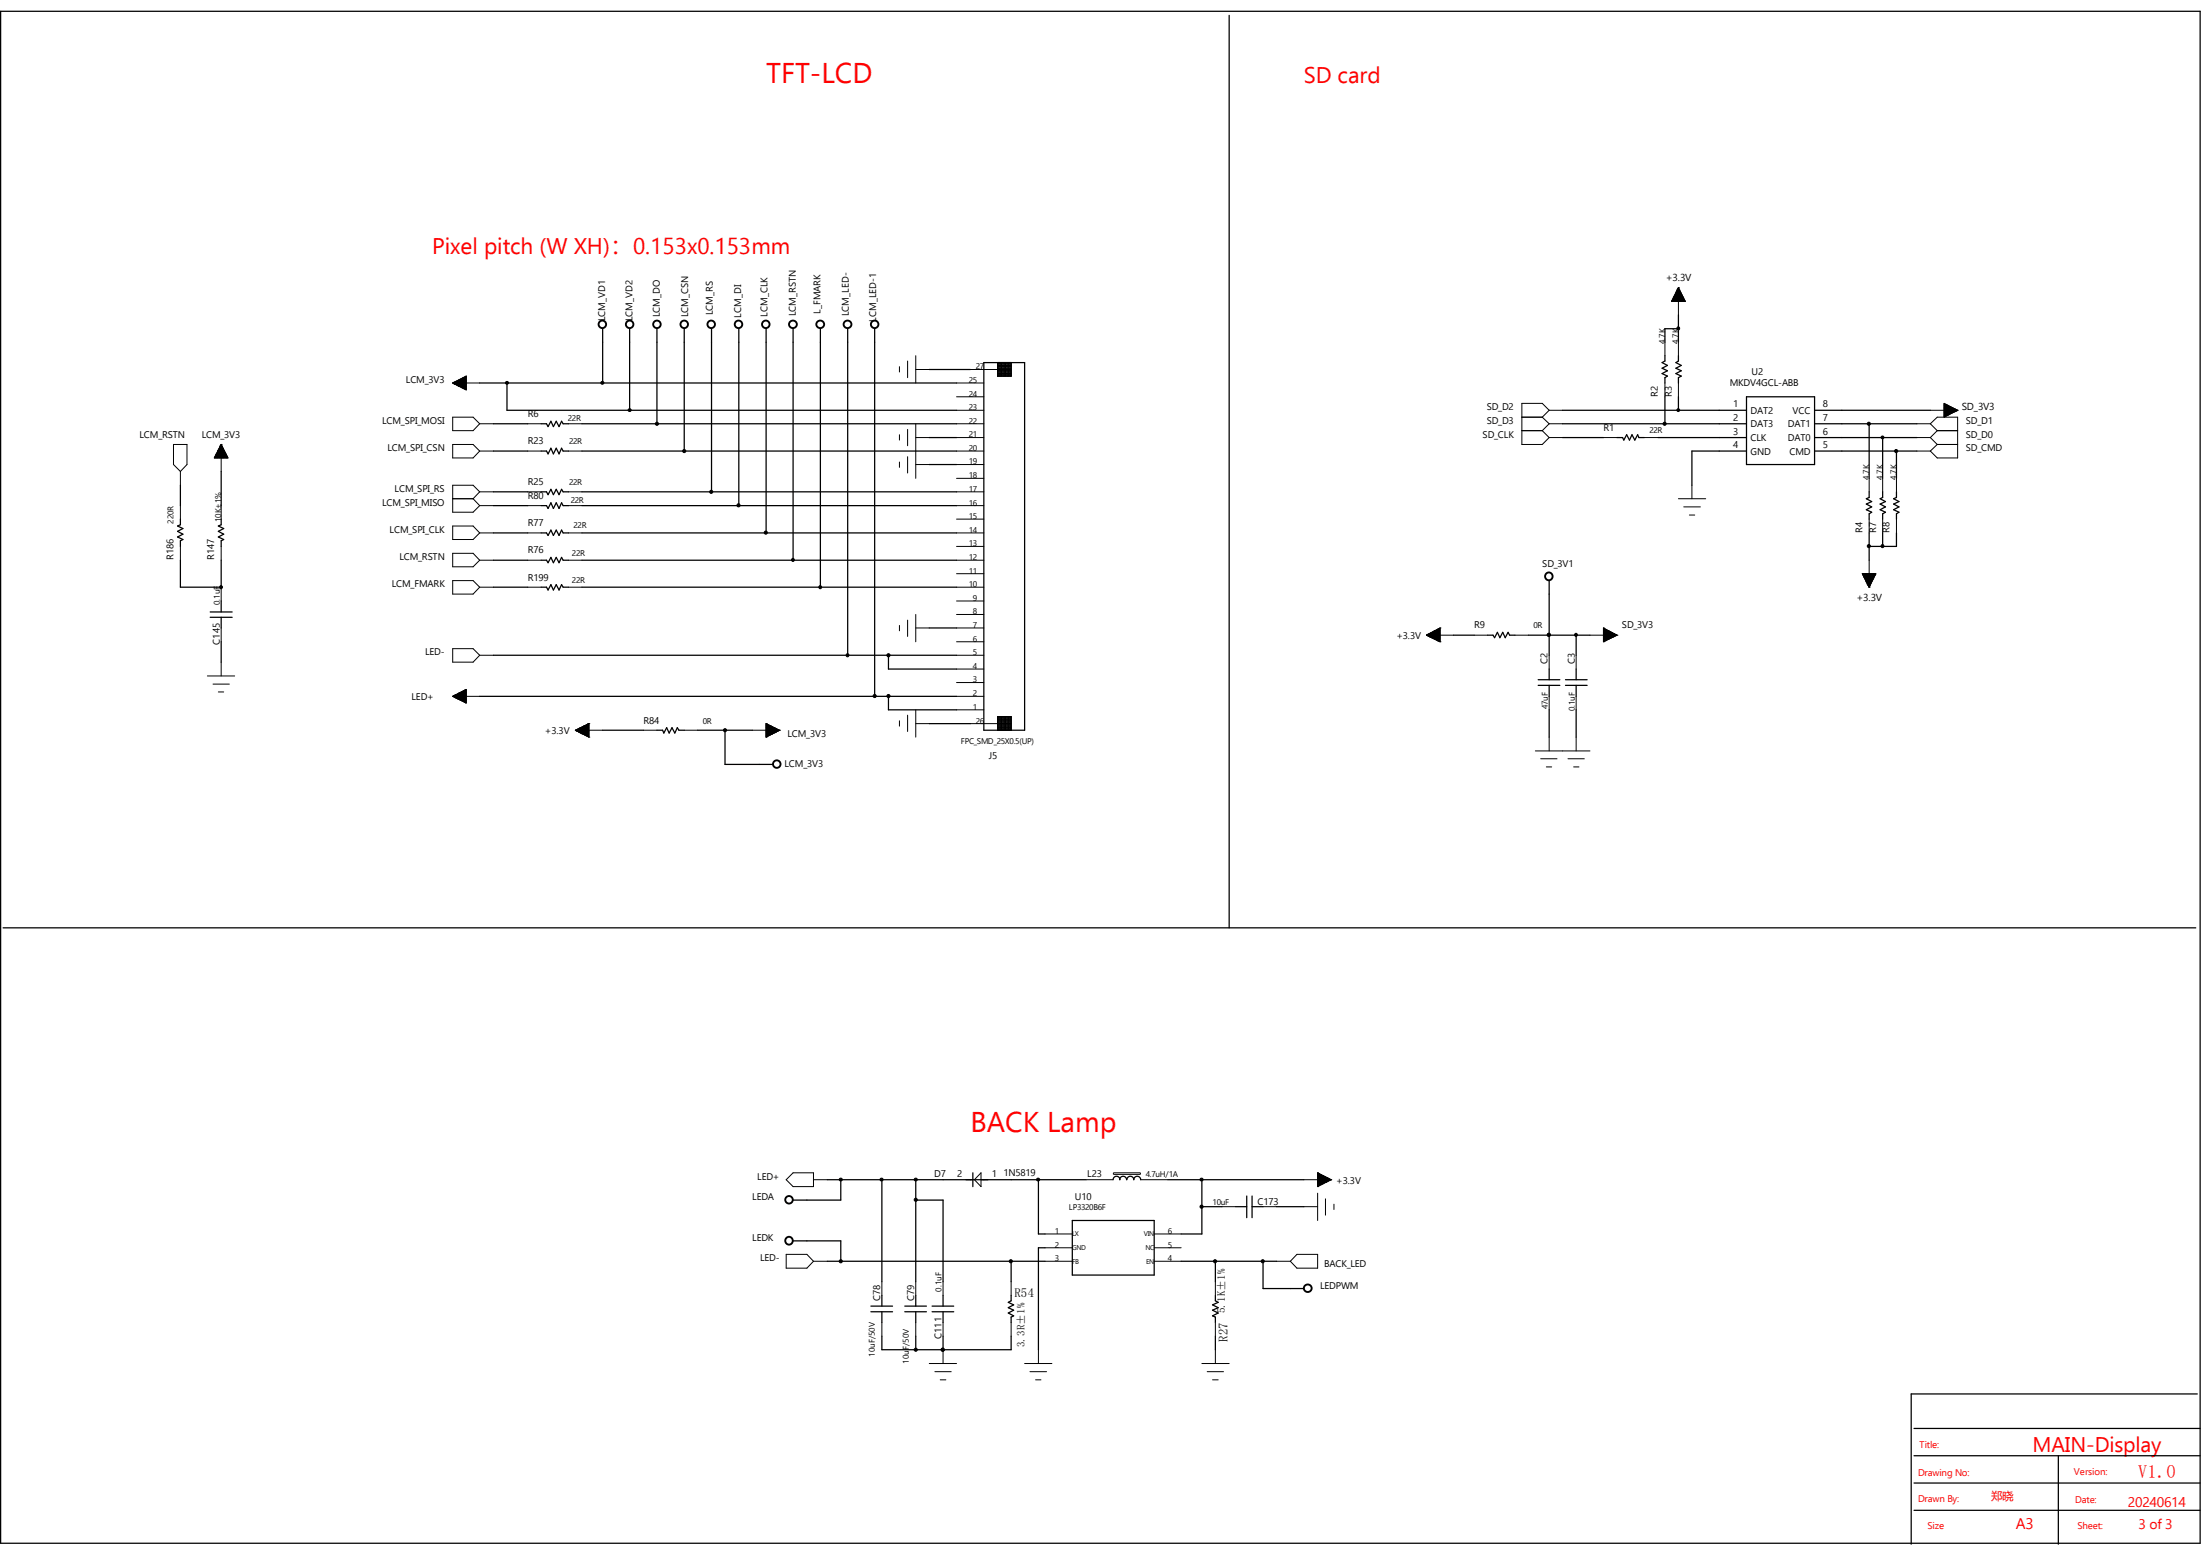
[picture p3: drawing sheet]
<svg xmlns="http://www.w3.org/2000/svg" width="297mm" height="210mm" viewBox="0 0 297 210" stroke-linecap="round" stroke-linejoin="round" font-family="sans-serif">
<g fill="none" stroke="#000" stroke-width=".17">
<path d="M.1 1.5h296.8v206.8h-296.8zM165.9 2.1v123.1M64.7 51.7h64.4M66.6 57.2h4.6M68.4 51.7v3.7h60.7M73 57.2h.7l.3 .4 .3-.7 .4 .7 .4-.7 .3 .7 .4-.7 .2 .3h.7M78.5 57.2h50.6M81.3 44.4v7.3M85 44.4v11M88.6 44.4v12.8M92.3 44.4v16.5M96 44.4v22"/>
<path d="M99.7 44.4v23.8M103.4 44.4v27.5M107 44.4v31.2M110.7 44.4v34.8M114.4 44.4v44M118 44.4v49.6M125.4 49.9h5.5M125.4 59.1h3.7M132.8 48.9h5.5v49.7h-5.5zM134.6 48.9v1.9h1.8v-1.9M134.6 50.6h1.8M134.6 50.4h1.8"/>
<path d="M134.6 50.2h1.8M134.6 50h1.8M134.6 49.9h1.8M134.6 49.7h1.8M134.6 49.5h1.8M134.6 49.3h1.8M134.6 49.1h1.8M134.8 48.9v1.9M135 48.9v1.9M135.1 48.9v1.9M135.3 48.9v1.9M135.5 48.9v1.9"/>
<path d="M135.7 48.9v1.9M135.9 48.9v1.9M136.1 48.9v1.9M136.3 48.9v1.9M210.9 57.2h24.8M210.9 59.1h5.5M210.9 55.4h24.8M218.2 59.1h.7l.2 .3 .4-.7 .4 .7 .3-.7 .4 .7 .4-.7 .1 .4h.8M223.7 59.1h12M224.7 48v.7l-.4 .2 .7 .4-.7 .4 .7 .3-.7 .4 .7 .4-.3 .2v.7M224.7 53.6v3.6M226.5 44.4h-1.8v1.8"/>
<path d="M226.5 42.5v3.7M226.5 48v.7l-.4 .2 .8 .4-.8 .4 .8 .3-.8 .4 .8 .4-.4 .2v.7M226.5 53.6v1.8M235.7 53.6h9.2v9.1h-9.2zM244.9 57.2h13.8M244.9 59.1h13.8M244.9 55.4h15.6M252.2 57.2v7.4M254 59.1v5.5M24.3 75.6v3.6h5.5M24.3 65.5v2.7M24.3 70.1v.7l-.3 .2 .7 .3-.7 .4 .7 .4-.7 .4 .7 .3-.4 .2v.7"/>
<path d="M29.8 79.2h.1M29.8 63.6v4.6M29.8 70.1v.7l-.3 .2 .7 .3-.7 .4 .7 .4-.7 .4 .7 .3-.4 .2v.7M29.8 75.6v3.6M66.6 60.9h4.6M66.6 66.4h4.6M66.6 75.6h4.6M66.6 71.9h4.6M66.6 68.2h4.6M66.6 79.2h4.6M73 60.9h.7l.3 .4 .3-.8 .4 .8 .4-.8 .3 .8 .4-.8 .2 .4h.7M73 66.4h.7l.3 .4 .3-.8 .4 .8 .4-.8 .3 .8 .4-.8 .2 .4h.7"/>
<path d="M73 75.6h.7l.3 .3 .3-.7 .4 .7 .4-.7 .3 .7 .4-.7 .2 .4h.7M73 71.9h.7l.3 .4 .3-.8 .4 .8 .4-.8 .3 .8 .4-.8 .2 .4h.7M73 68.2h.7l.3 .4 .3-.7 .4 .7 .4-.7 .3 .7 .4-.7 .2 .3h.7M73 79.2h.7l.3 .4 .3-.7 .4 .7 .4-.7 .3 .7 .4-.7 .2 .3h.7M78.5 60.9h50.6M78.5 66.4h50.6M78.5 75.6h50.6M78.5 71.9h50.6M78.5 68.2h50.6M78.5 79.2h50.6M125.4 62.7h3.7M209 78.4v10"/>
<path d="M235.7 60.9h-7.4v4.6M244.9 60.9h13.8M252.2 66.4v.7l-.4 .2 .8 .4-.8 .3 .8 .4-.8 .4 .8 .3-.4 .2v.8M252.2 71.9v3.7M254 66.4v.7l-.3 .2 .7 .4-.7 .3 .7 .4-.7 .4 .7 .3-.4 .2v.8M254 71.9v1.8M255.9 60.9v3.7M255.9 66.4v.7l-.4 .2 .7 .4-.7 .3 .7 .4-.7 .4 .7 .3-.3 .2v.8M255.9 71.9v1.8h-3.7M28.4 82.6h2.9M28.4 83.3h2.9M29.8 81.1v1.5"/>
<path d="M29.8 83.3v1.5M29.8 86.6v2.8M64.7 94h64.4M66.6 88.4h62.5M81.3 98.6h5.5M88.6 98.6h.8l.2 .3 .4-.7 .3 .7 .4-.7 .4 .7 .3-.7 .2 .4h.7M94.1 98.6h7.4M97.8 98.6v4.6h6.5M119.9 88.4v1.9h9.2M119.9 94v1.8h9.2M125.4 97.7h5.5M125.4 84.8h3.7"/>
<path d="M134.6 98.6v-1.9h1.8v1.9M134.6 98.4h1.8M134.6 98.2h1.8M134.6 98h1.8M134.6 97.8h1.8M134.6 97.7h1.8M134.6 97.5h1.8M134.6 97.3h1.8M134.6 97.1h1.8M134.6 96.9h1.8M134.8 96.7v1.9M135 96.7v1.9"/>
<path d="M135.1 96.7v1.9M135.3 96.7v1.9M135.5 96.7v1.9M135.7 96.7v1.9M135.9 96.7v1.9M136.1 96.7v1.9M136.3 96.7v1.9M196.1 85.7h2.8M200.7 85.7h.8l.2 .4 .4-.8 .3 .8 .4-.8 .3 .8 .4-.8 .2 .4h.7M206.2 85.7h8.3M207.6 92.5h2.9M207.6 91.7h2.9"/>
<path d="M209 85.7h.1M209 90.3v1.4M209 92.5v1.5M209 95.8v3.7M211.2 92.5h3M211.2 91.7h3M212.7 85.7v2.7M212.7 90.3v1.4M212.7 92.5v1.5M212.7 95.8v3.7M.4 125.2h295.9M111.6 159.2h35"/>
<path d="M113.5 159.2v2.8h-6.5M119 159.2v13.8M123.6 159.2v13.8M131.3 158.3v1.8M140.1 159.2v7.3h.9M150.2 159.2a.47 .47 0 0 1 .5-.5 .47 .47 0 0 1 .4 .5M151.1 159.2a.47 .47 0 0 1 .5-.5 .47 .47 0 0 1 .4 .5M152.1 159.2a.47 .47 0 0 1 .4-.5 .47 .47 0 0 1 .5 .5 .47 .47 0 0 1 .5-.5 .47 .47 0 0 1 .4 .5M157.6 159.2h18.3M162.2 159.2v7.3h-2.8M107 167.5h6.5v2.7M111.6 170.2h29.4"/>
<path d="M117.5 177h2.9M117.5 176.3h2.9M119 174.8v1.5M119 177v1.5M122.1 177h2.9M122.1 176.3h2.9M123.6 162h3.7v11M123.6 174.8v1.5M123.6 177v1.5M125.8 177h2.9M125.8 176.3h2.9M127.3 174.8v1.5"/>
<path d="M127.3 177v1.5M136.4 170.2v2.8M136.4 174.8v.8l-.3 .2 .7 .3-.7 .4 .7 .3-.7 .4 .7 .4-.4 .2v.7M141 168.4h-.9v13.8M144.7 164.7h11v7.4h-11zM159.4 170.2h12.9M162.2 162.9h2.7M164 170.2v2.8M164 174.8v.8l.4 .2-.8 .3 .8 .4-.8 .3 .8 .4-.8 .4 .4 .2v.7M166.8 162.9h1.4M168.2 161.4v2.9M169 161.4v2.9"/>
<path d="M169 162.9h1.4M170.4 170.2v3.7h5.5M172.3 162.9h3.6M119 180.3v1.9h17.4v-1.9M123.6 180.3v1.9M127.3 182.2h.1M127.3 180.3v1.9M164 180.3v1.9M258.3 196.5h38.6M258.3 192.8h38.6M277.7 196.5v11.9M296.5 188.1h-38.6v20.3"/>
<path d="M258.3 203.8h38.6M258.3 200.2h38.6"/>
</g>
<g fill="none" stroke="#000" stroke-width=".25">
<circle cx="81.3" cy="43.8" r=".51"/>
<circle cx="85" cy="43.8" r=".51"/>
<circle cx="88.6" cy="43.8" r=".51"/>
<circle cx="92.3" cy="43.8" r=".51"/>
<circle cx="96" cy="43.8" r=".51"/>
<circle cx="99.7" cy="43.8" r=".51"/>
<circle cx="103.3" cy="43.8" r=".51"/>
<circle cx="107" cy="43.8" r=".52"/>
<circle cx="110.7" cy="43.8" r=".52"/>
<circle cx="114.4" cy="43.8" r=".52"/>
<circle cx="118" cy="43.8" r=".51"/>
<circle cx="209" cy="77.8" r=".52"/>
<circle cx="104.8" cy="103.1" r=".51"/>
<circle cx="106.5" cy="167.4" r=".52"/>
<circle cx="106.5" cy="161.9" r=".51"/>
<circle cx="176.5" cy="173.9" r=".52"/>
</g>
<g fill="none" stroke="#000" stroke-width=".13">
<path d="M225.9 40v.7M225.9 39.9h1.1M226 39.8h.9M226.1 39.7h.8v1M226.1 39.6h.8v1.1M226.2 39.4h.6v1.3M226.2 39.3v1.4M226.2 39.3h.5M226.3 39.3h.4v1.4M226.3 39.2v1.5M226.3 39.2h.4M226.3 39.1h.4v1.6"/>
<path d="M226.3 39v1.7M226.4 39h.2M226.4 39h.2v1.7M226.4 38.9v1.8M226.4 38.9h.1M226.5 38.8h.1M226.5 38.8v3.7M226.5 38.8l.9 1.9h-1.8zM226.8 39.5h-.7v1.2M226.9 39.7h-.8v1M23.4 60h1.8v2.7l-.9 .9-.9-.9zM29.8 60h.1"/>
<path d="M29.8 60v3.6M29.8 60l1 1.8h-1.9zM61.1 51.7h.1M61.1 51.7h3.6M61.1 51.7l1.8-.9v1.8zM61.1 56.3h2.7l.9 .9-.9 .9h-2.7zM61.1 60h2.7l.9 .9-.9 .9h-2.7zM61.2 51.8h1.7M61.2 51.6v.1M61.3 51.9h1.6M61.3 51.6v.2M61.4 51.9h1.5"/>
<path d="M61.4 51.5v.4M61.6 52h1.3M61.6 51.4v.5M61.8 52.1h1.1M61.8 51.4v.6M61.9 52.2h1M61.9 51.3v.8M62 51.2v1M62.1 52.2h.8M62.2 51.1v1.1M62.2 52.3h.7M62.3 51.1v1.2"/>
<path d="M62.4 52.4h.5M62.5 51v1.4M62.5 52.4h.4M62.6 50.9v1.6M62.7 52.5h.2M62.8 50.8v1.7M62.9 50.8h-.1v1.8h.1M62.9 51.6h-1.7v.2M62.9 51.5h-1.5v.4M62.9 51.5h-1.4v.4M62.9 51.4h-1.2v.6M62.9 51.4h-1.1v.7"/>
<path d="M62.9 51.3h-1v.9M62.9 51.2h-.8v1M62.9 51.1h-.6v1.2M62.9 51h-.5v1.4M62.9 51h-.3v1.4M62.9 50.9h-.2v1.6M64.7 57.2h1.9M71.2 57.2h1.8M76.7 57.2h1.8M121.4 49.5v.7M121.4 58.7v.7M122.5 48.7v2.3"/>
<path d="M122.5 58v2.2M123.6 48v3.7M123.6 57.2v7.4M123.6 59.1h1.8M123.6 49.9h1.8M129.1 57.2h3.7M129.1 59.1h3.7M129.1 55.4h3.7M129.1 53.6h3.7M129.1 51.7h3.7M130.9 49.9h3.7M205.4 58.1h2.7"/>
<path d="M205.4 56.3h2.7M208.1 56.3l.9 .9M208.1 58.1l.9 1M209 57.2h1.9M209 59.1h1.9M209 55.4h1.9M209 55.4l-.9-1h-2.7v5.6h2.7l.9-.9M209 55.4l-.9 .9M209 57.2l-.9 .9M216.4 59.1h1.8M221.9 59.1h1.8M224.7 46.2v1.8"/>
<path d="M224.7 51.7v1.9M225.6 40.6h1.8v.1M225.6 40.6v.1M225.6 40.5h1.7M225.7 40.7v-.3h1.6v.3M225.7 40.4h1.5M225.8 40.3h1.4v.4M225.8 40.3v.4M225.8 40.2h1.4M225.8 40.2h1.4v.5M225.8 40.1v.6M225.8 40.1h1.3"/>
<path d="M225.9 40h1.2v.7M226 40.7v-.9h1v.9M226.5 46.2v1.8M226.5 51.7v1.9M258.7 57.2h1.8M258.7 59.1h1.8M260.5 55.4h3.7M260.5 57.2l.9-.9h2.8v5.5h-2.8l-.9-.9M260.5 59.1l.9 .9M260.5 57.2l.9 .9M261.4 58.1h2.8M261.4 60h2.8"/>
<path d="M261.4 60l-.9 .9M261.4 58.1l-.9 1M262.3 54.4l1.9 1-1.9 .9zM262.3 56.3h.1M262.3 56.2h.3M262.3 56.1h.4M262.3 56h.6M262.3 56h.7M262.3 55.9h.8M262.3 55.8h1.1M262.3 55.7h1.4M262.3 55.6h1.5"/>
<path d="M262.3 55.5h1.6M262.3 55.5h1.8M262.3 55.3h1.7v.2M262.3 55.2h1.6M262.3 55.2h1.4M262.3 55.1h1.3M262.3 55h1.1v.7M262.3 54.9h1M262.3 54.9h.8M262.3 54.8h.7M262.3 54.7h.5M262.3 54.7h.4"/>
<path d="M262.3 54.6h.3M262.3 54.5h.1M262.4 54.5v1.7M262.5 54.6v1.6M262.6 54.6v1.5M262.6 54.7v1.4M262.7 54.7v1.3M262.8 54.7v1.3M262.9 54.7v1.3M262.9 54.8v1.2M263 54.8v1.1M263.1 54.9v1"/>
<path d="M263.1 54.9v.9M263.2 54.9v.9M263.3 54.9v.9M263.5 55v.7h-1.2M263.5 55.1v.6M263.6 55.1v.5M263.7 55.2v.4M263.7 55.2v.3M263.8 55.2v.3M263.9 55.3v.2M264 55.3v.1M264.1 55.4h.1"/>
<path d="M24.3 63.6v1.9M24.3 68.2v1.9M24.3 73.7v1.9M29 61.8h1.7M29 61.7v.1M29 61.7h1.7M29 61.6h1.6M29.1 61.5h1.5M29.2 61.3h1.3v.5M29.2 61.3v.5M29.2 61.3h1.2M29.3 61.2h1.1"/>
<path d="M29.3 61.1v.7M29.3 61.1h1.1M29.3 61h1.1M29.3 61v.8M29.4 60.9h.9M29.4 61h.9M29.4 60.8v1M29.4 60.8h.9M29.5 60.7h.7M29.5 60.6v1.2M29.5 60.6h.6M29.5 60.5v1.3"/>
<path d="M29.6 60.5h.5M29.6 60.3v1.5M29.7 60.4h.3M29.7 60.3h.3M29.7 60.2v1.6M29.7 60.2h.2M29.8 60.2h.1M29.8 60v1.8M29.8 60.1h.1M29.8 68.2v1.9M29.8 73.7v1.9M29.8 79.2v1.9"/>
<path d="M29.9 60.1v1.7M30 60.2v1.6M30.1 60.4v1.4M30.1 60.5v1.3M30.2 60.7v1.1M30.3 60.8v1M30.4 61v.8M30.4 61.1v.7M30.5 61.4h-1.4v.4M30.6 61.4v.4M30.6 61.6h-1.6v.2M30.6 61.6v.2"/>
<path d="M30.7 61.7v.1M61.1 71h2.7l.9 .9-.9 .9h-2.7zM61.1 74.7h2.7l.9 .9-.9 .9h-2.7zM61.1 78.4h2.7l.9 .8-.9 1h-2.7zM61.1 67.3h2.7M63.8 67.3l.9 .9M64.7 60.9h1.9M64.7 66.4h1.9M64.7 75.6h1.9M64.7 71.9h1.9M64.7 68.2h1.9M64.7 79.2h1.9"/>
<path d="M64.7 66.4l-.9-.9h-2.7v3.6h2.7l.9-.9M64.7 66.4l-.9 .9M71.2 60.9h1.8M71.2 66.4h1.8M71.2 75.6h1.8M71.2 71.9h1.8M71.2 68.2h1.8M71.2 79.2h1.8M76.7 60.9h1.8M76.7 66.4h1.8M76.7 75.6h1.8M76.7 71.9h1.8"/>
<path d="M76.7 68.2h1.8M76.7 79.2h1.8M121.4 62.4v.7M122.5 61.6v2.2M123.6 62.7h1.8M129.1 60.9h3.7M129.1 66.4h3.7M129.1 75.6h3.7M129.1 71.9h3.7M129.1 68.2h3.7M129.1 79.2h3.7M129.1 77.4h3.7"/>
<path d="M129.1 73.7h3.7M129.1 70.1h3.7M129.1 64.6h3.7M129.1 62.7h3.7M226.5 67.3h3.7M227.2 68.4h2.2M228 69.5h.7M228.3 65.5v1.8M251.3 77.4v.1h1.8v-.1M251.4 77.6h1.7M251.4 77.4v.3M251.5 77.7h1.5"/>
<path d="M251.5 77.4v.5M251.5 77.9h1.4M251.5 77.4v.6M251.6 78h1.3M251.6 77.4v.7M251.7 78.1h1.1M251.7 78.3h1M251.7 77.4v.9M251.8 77.4v1.1h.8M251.8 77.4v1.2M251.9 78.6h.7M251.9 77.4v1.3"/>
<path d="M252 78.7h.5M252 77.4v1.5M252.1 78.9h.3M252.1 77.4v1.6M252.1 79h.2M252.1 77.4v1.8M252.2 79.2h.1M252.2 75.6v3.6M252.2 64.6v1.8M252.2 70.1v1.8M252.3 77.4v1.7h-.2M252.3 77.4v1.6h-.2"/>
<path d="M252.4 77.4v1.4h-.4M252.5 77.4v1.3h-.6M252.6 77.4v1.1h-.8M252.6 77.4v1h-.8M252.7 77.4v.8h-1M252.8 77.4v.7h-1.2M252.9 77.4v.5h-1.4M252.9 77.4v.4h-1.4M253 77.4v.2h-1.6M253.1 77.4h-1.8l.9 1.8M253.1 77.4l-.9 1.8M254 64.6v1.8"/>
<path d="M254 70.1v1.8M255.9 64.6v1.8M255.9 70.1v1.8M258.7 60.9h1.8M28 91.2h3.7M28.7 92.3h2.2M29.5 93.4h.7M29.8 89.4v1.8M29.8 84.8v1.8M61.1 94h.1M61.1 94h3.6M61.1 94l1.8-1v1.9"/>
<path d="M61.1 87.5h2.7l.9 .9-.9 1h-2.7zM61.1 94l1.8 .9M61.2 93.9v.1h1.7M61.3 93.9v.2h1.6M61.4 93.8v.3M61.4 94.2h1.5M61.6 93.7v.5M61.6 94.3h1.3M61.8 93.6v.7M61.8 94.4h1.1M61.9 93.6v.8M61.9 94.4h1"/>
<path d="M62 93.5v.9M62.1 94.5h.8M62.2 93.4v1.1M62.2 94.5h.7M62.3 93.3v1.3M62.4 94.6h.5M62.5 93.3v1.4M62.5 94.7h.4M62.6 93.2v1.5M62.7 94.8h.2M62.8 93.1v1.7M62.9 93.9h-1.7v.1"/>
<path d="M62.9 93.8h-1.5v.3M62.9 93.8h-1.4v.4M62.9 93.7h-1.2v.6M62.9 93.6h-1.1v.8M62.9 93.5h-1v.9M62.9 93.5h-.8v1M62.9 93.4h-.6v1.1M62.9 93.3h-.5v1.3M62.9 93.2h-.3v1.5M62.9 93.1h-.2v1.7M62.9 93.1h-.1v1.8h.1M64.7 88.4h1.9"/>
<path d="M77.6 98.6h.1M77.6 98.6h3.7M77.6 98.6l1.9 .9M77.6 98.6h1.9M77.7 98.6h.1M77.8 98.7h1.7M77.8 98.5v.1M77.9 98.4v.3h1.6M78.1 98.3v.5h1.4M78.2 98.9h1.3M78.2 98.3v.5M78.4 99h1.1"/>
<path d="M78.4 98.2v.7M78.5 99.1h1M78.5 98.1v.9M78.7 98v1.1M78.7 99.1h.8M78.8 98v1.1M79 97.9v1.3M79 99.3h.5M79.1 97.8v1.5h.4M79.2 97.7v1.7M79.4 97.7v1.7M79.5 99.5h.1"/>
<path d="M79.5 97.7h.1M79.5 97.7v1.8M79.5 97.7l-1.9 .9M79.5 97.7h-.2v1.7h.2M79.5 97.9h-.6v1.3h.6M79.5 98.5h-1.6v.2M79.5 98.4h-1.5v.3M79.5 98.3h-1.4v.5M79.5 98.2h-1.2v.7M79.5 98.2h-1.1v.8M79.5 98.1h-.9v1M79.5 98h-.8v1.1"/>
<path d="M79.5 97.9h-.5v1.4M79.5 97.8h-.3v1.5M86.8 98.6h1.8M92.3 98.6h1.8M101.5 98.6h3.7M103.4 99.5h.1M103.4 97.7h.1M103.4 99.4h.1M103.4 99.3h.3M103.4 99.3h.4M103.4 99.2h.6M103.4 99.1h.7"/>
<path d="M103.4 99.1h.9M103.4 99h1M103.4 98.9h1.2M103.4 98.7h1.6M103.4 98.6h1.8M103.4 98.5h1.5v.2M103.4 98.4h1.4v.3M103.4 98.3h1.3v.5M103.4 98.2h1.1v.7M103.4 98.2h1v.8M103.4 98.1h.8v1M103.4 98h.7v1.1"/>
<path d="M103.4 97.9h.5v1.3M103.4 97.9h.4v1.4M103.4 97.8h.2v1.5M103.4 97.7h.1v1.7M103.4 97.7v1.8M103.4 97.7l1.8 .9M103.4 97.7v1.7M103.5 97.7v1.7M103.7 97.8v1.5M103.9 97.9v1.3M104 98v1.1M104.2 98v1.1"/>
<path d="M104.3 98.1v.9M104.4 98.2v.7M104.6 98.3v.5M104.8 98.3v.5h-1.4M104.9 98.4v.3h-1.5M105 98.5v.1M105.1 98.6h.1M105.2 98.6h.1M105.2 98.6l-1.8 .9M121.4 84.4v.7M121.4 97.3v.7M122.5 83.7v2.2"/>
<path d="M122.5 96.5v2.2M123.6 82.9v3.7M123.6 95.8v3.7M123.6 84.8h1.8M123.6 97.7h1.8M129.1 95.8h3.7M129.1 94h3.7M129.1 92.1h3.7M129.1 90.3h3.7M129.1 88.4h3.7M129.1 86.6h3.7M129.1 84.8h3.7"/>
<path d="M129.1 82.9h3.7M129.1 81.1h3.7M130.9 97.7h3.7M192.5 85.7h3.6M192.5 85.7l1.8 .9M192.5 85.6v.1M192.6 85.8h1.7M192.7 85.6v.2M192.7 85.6h1.6M192.7 85.6v.3M192.8 85.9h1.5M192.9 86h1.4"/>
<path d="M192.9 85.5v.4M193 85.5v.5M193 85.5h1.3M193 85.4v.6M193.1 85.4v.6h1.2M193.2 85.4h1.1M193.2 85.3v.8M193.2 86.1h1.1M193.3 85.3v.8M193.3 85.3h1M193.5 85.2v1M193.5 85.1v1.1h.8"/>
<path d="M193.6 85.1h.7M193.6 85.1v1.2M193.7 85.1v1.2h.6M193.7 85.1h.6M193.8 85v1.4M193.8 85v1.4h.5M193.9 85h.4M193.9 85v1.4M194 84.9v1.6h.3M194 84.9h.3M194.1 84.9v1.6M194.1 84.8v1.7h.2"/>
<path d="M194.2 84.8h.1M194.2 84.8v1.8M194.3 86.6h.1M194.3 84.8h.1M194.3 84.8v1.8M194.3 84.8l-1.8 .9M194.3 85.2h-.9v.9h.9M194.3 85.6h-1.7v.2M194.3 85.5h-1.5v.4M198.9 85.7h1.8M204.4 85.7h1.8M209 99.5v1.8"/>
<path d="M209 88.4v1.9M209 94v1.8M212.7 99.5v1.8M212.7 88.4v1.9M212.7 94v1.8M214.5 85.7h3.7M216.4 86.6h.1M216.4 84.8h.1M216.4 86.5h.1M216.4 86.5h.3M216.4 86.4h.4M216.4 86.3h.6"/>
<path d="M216.4 86.1h1.1M216.4 86h1.2M216.4 86h1.4M216.4 85.9h1.5M216.4 85.8h1.7M216.4 85.6h1.7M216.4 85.6h1.6M216.4 85.5h1.4M216.4 85.5h1.3v.5M216.4 85.4h1.2M216.4 85.3h1M216.4 85.2h.9"/>
<path d="M216.4 85.1h.7v1.1M216.4 85.1h.6M216.4 85h.4M216.4 84.9h.3M216.4 84.8v1.8M216.4 84.8l1.8 .9M216.5 84.8v1.7M216.5 84.9v1.6M216.6 84.9v1.6M216.7 85v1.4M216.8 85v1.4M216.9 85.1v1.2"/>
<path d="M217 85.1v1.2M217.2 85.2v1h-.8M217.2 85.2v.9M217.3 85.3v.8h-.9M217.3 85.3v.8M217.4 85.3v.8M217.5 85.4v.6M217.6 85.4v.6M217.7 85.5v.4M217.8 85.5v.4M217.8 85.6v.3M217.9 85.6v.2"/>
<path d="M218 85.6v.2M218.1 85.6v.1M218.2 85.7h.1M218.2 85.7l-1.8 .9M207.2 101.3h7.3M207.9 102.4h2.2M208.7 103.5h.7M211.6 102.4h2.2M212.3 103.5h.8M107 158.3h2.8v1.8h-2.8l-.9-.9zM109.8 159.2h1.8M132.4 158.3v1.8l-.9-.9z"/>
<path d="M146.6 159.2h3.6M150.2 158.3h3.7v.2h-3.7zM153.9 159.2h3.7M175.9 159.2h3.7M177.8 158.3h.1M177.8 158.5h.4M177.8 158.3v1.8M177.8 158.3l1.8 .9M177.8 160h.3M177.8 159.8h.8M177.8 159.7h.9M177.8 159.6h1.1"/>
<path d="M177.8 159.6h1.2M177.8 159.5h1.4M177.8 159.4h1.5M177.8 159.3h1.7M177.8 159.3h1.8M177.8 159.2h1.7M177.8 159.1h1.6v.2M177.8 159h1.4M177.8 158.9h1.3M177.8 158.9h1.1v.7M177.8 158.8h1M177.8 158.7h.9v.9"/>
<path d="M177.8 158.7h.7M177.8 158.6h.6v1.2M177.8 158.4h.3v1.6M177.8 158.4h.1M177.9 158.4v1.7M178 158.4v1.6M178.1 158.5v1.4M178.2 158.5v1.4M178.3 158.5v1.4h-.5M178.4 158.6v1.2h-.6M178.5 158.7v1.1M178.6 158.7v1"/>
<path d="M178.8 158.8v.8M178.9 158.8v.8M179 158.9v.6M179.1 158.9v.6M179.1 159v.4M179.2 159v.4M179.3 159v.3M179.5 159.1v.2M179.5 159.2v.1M179.6 159.2h.1M179.6 159.2l-1.8 .9M106.1 169.3h2.8l.9 .9-.9 1h-2.8z"/>
<path d="M109.8 170.2h1.8M119 173v1.8M119 178.5v1.8M123.6 173v1.8M123.6 178.5v1.8M127.3 173v1.8M127.3 178.5v1.8M136.4 173v1.8M136.4 178.5v1.8M141 166.5h3.7M141 168.4h3.7M141 170.2h3.7"/>
<path d="M155.7 166.5h3.7M155.7 168.4h3.7M155.7 170.2h3.7M164 173v1.8M164 178.5v1.8M164.9 162.9h1.9M170.4 162.9h1.9M172.3 170.2h1.8M175 169.3h2.8v1.9h-2.8l-.9-1zM175.9 162.9h1.9M177.8 160.1h.1M177.8 161v3.7"/>
<path d="M177.8 160.1h.2M178.9 161.8v2.2M180 162.5v.7M125.4 184h3.7M126.2 185.1h2.2M126.9 186.2h.7M127.3 182.2v1.8M138.3 184h3.6M139 185.1h2.2M139.7 186.2h.8M140.1 182.2v1.8M162.2 184h3.7"/>
<path d="M162.9 185.1h2.2M163.6 186.2h.8M164 182.2v1.8"/>
</g>
<g fill="#000" stroke="#000" stroke-width=".13">
<circle cx="68.4" cy="51.7" r=".2"/>
<circle cx="81.3" cy="51.7" r=".2"/>
<circle cx="85" cy="55.4" r=".2"/>
<circle cx="88.6" cy="57.2" r=".21"/>
<circle cx="224.6" cy="57.2" r=".21"/>
<circle cx="226.5" cy="44.3" r=".2"/>
<circle cx="226.5" cy="55.4" r=".19"/>
<circle cx="252.2" cy="57.2" r=".21"/>
<circle cx="254" cy="59" r=".19"/>
<circle cx="29.8" cy="79.2" r=".2"/>
<circle cx="92.3" cy="60.9" r=".21"/>
<circle cx="96" cy="66.4" r=".21"/>
<circle cx="99.7" cy="68.2" r=".21"/>
<circle cx="103.3" cy="71.9" r=".21"/>
<circle cx="107" cy="75.6" r=".2"/>
<circle cx="110.7" cy="79.2" r=".2"/>
<circle cx="252.2" cy="73.7" r=".21"/>
<circle cx="254" cy="73.7" r=".2"/>
<circle cx="255.9" cy="60.9" r=".21"/>
<circle cx="97.8" cy="98.6" r=".21"/>
<circle cx="114.4" cy="88.4" r=".2"/>
<circle cx="118" cy="93.9" r=".21"/>
<circle cx="119.9" cy="88.4" r=".21"/>
<circle cx="119.9" cy="93.9" r=".21"/>
<circle cx="209" cy="85.7" r=".21"/>
<circle cx="212.7" cy="85.7" r=".2"/>
<circle cx="113.5" cy="159.2" r=".2"/>
<circle cx="119" cy="159.2" r=".2"/>
<circle cx="123.6" cy="159.2" r=".2"/>
<circle cx="140.1" cy="159.2" r=".2"/>
<circle cx="162.1" cy="159.2" r=".2"/>
<circle cx="113.5" cy="170.2" r=".21"/>
<circle cx="123.6" cy="161.9" r=".21"/>
<circle cx="136.4" cy="170.2" r=".21"/>
<circle cx="162.1" cy="162.9" r=".21"/>
<circle cx="164" cy="170.2" r=".21"/>
<circle cx="170.4" cy="170.2" r=".21"/>
<circle cx="123.6" cy="182.2" r=".21"/>
<circle cx="127.2" cy="182.2" r=".21"/>
</g>
<g font-size="3.9" fill="#f00">
<text x="103.4" y="11.3">TFT-LCD</text>
<text x="130.9" y="152.8">BACK Lamp</text>
</g>
<g font-size="3.1" fill="#f00">
<text x="175.9" y="11.3">SD card</text>
<text x="58.3" y="34.2">Pixel pitch (W XH)：0.153x0.153mm</text>
</g>
<text font-size="2.9" fill="#f00" x="274.3" y="196">MAIN-Display</text>
<text font-size="2.5" fill="#f00" x="288.5" y="199.5">V1.0</text>
<text font-size="2.1" fill="#f00" x="272" y="206.4">A3</text>
<g font-size="1.9" fill="#f00">
<text x="287.1" y="203.3">20240614</text>
<text x="288.6" y="206.4">3 of 3</text>
</g>
<g font-size="1.7">
<text x="136.9" y="175">R54</text>
<text x="165.6" y="181.1" transform="rotate(-90 165.6 181.1)">R27</text>
</g>
<g font-size="1.5">
<text x="165.3" y="177.2" transform="rotate(-90 165.3 177.2)">5.1K±1%</text>
<text x="138.3" y="181.8" transform="rotate(-90 138.3 181.8)">3.3R±1%</text>
</g>
<text font-size="1.5" fill="#f00" x="268.7" y="202.4">郑晓</text>
<g font-size="1.4">
<text x="224.8" y="38">+3.3V</text>
<text x="264.7" y="55.4">SD_3V3</text>
<text x="250.5" y="81.1">+3.3V</text>
</g>
<g font-size="1.3">
<text x="81.7" y="43.4" transform="rotate(-90 81.7 43.4)">LCM_VD1</text>
<text x="85.3" y="43.4" transform="rotate(-90 85.3 43.4)">LCM_VD2</text>
<text x="89" y="42.8" transform="rotate(-90 89 42.8)">LCM_DO</text>
<text x="92.9" y="42.8" transform="rotate(-90 92.9 42.8)">LCM_CSN</text>
<text x="96.2" y="42.5" transform="rotate(-90 96.2 42.5)">LCM_RS</text>
<text x="100" y="42.9" transform="rotate(-90 100 42.9)">LCM_DI</text>
<text x="103.5" y="42.8" transform="rotate(-90 103.5 42.8)">LCM_CLK</text>
<text x="107.4" y="42.7" transform="rotate(-90 107.4 42.7)">LCM_RSTN</text>
<text x="110.7" y="42.4" transform="rotate(-90 110.7 42.4)">L_FMARK</text>
<text x="114.6" y="42.7" transform="rotate(-90 114.6 42.7)">LCM_LED-</text>
<text x="118.2" y="43.4" transform="rotate(-90 118.2 43.4)">LCM_LED-1</text>
<text x="54.8" y="51.7">LCM_3V3</text>
<text x="223.7" y="53.6" transform="rotate(-90 223.7 53.6)">R2</text>
<text x="225.6" y="53.6" transform="rotate(-90 225.6 53.6)">R3</text>
<text x="233.4" y="52.1">MKDV4GCL-ABB</text>
<text x="236.3" y="50.6">U2</text>
<text x="18.8" y="59.1">LCM_RSTN</text>
<text x="27.2" y="59.1">LCM_3V3</text>
<text x="51.6" y="57.2">LCM_SPI_MOSI</text>
<text x="71.2" y="56.3">R6</text>
<text x="71.2" y="60">R23</text>
<text x="200.1" y="59.1">SD_CLK</text>
<text x="200.6" y="55.4">SD_D2</text>
<text x="200.6" y="57.2">SD_D3</text>
<text x="216.4" y="58.1">R1</text>
<text x="233.9" y="55">1</text>
<text x="233.9" y="56.9">2</text>
<text x="233.9" y="58.7">3</text>
<text x="236.2" y="55.8">DAT2</text>
<text x="236.2" y="57.7">DAT3</text>
<text x="236.2" y="59.5">CLK</text>
<text x="241.3" y="59.5">DAT0</text>
<text x="241.3" y="57.7">DAT1</text>
<text x="241.9" y="55.8">VCC</text>
<text x="245.9" y="58.7">6</text>
<text x="245.9" y="56.9">7</text>
<text x="245.9" y="55">8</text>
<text x="265.3" y="59.1">SD_D0</text>
<text x="265.3" y="57.2">SD_D1</text>
<text x="52.3" y="60.9">LCM_SPI_CSN</text>
<text x="71.2" y="65.5">R25</text>
<text x="233.9" y="60.5">4</text>
<text x="236.2" y="61.3">GND</text>
<text x="241.5" y="61.3">CMD</text>
<text x="245.9" y="60.5">5</text>
<text x="265.3" y="60.9">SD_CMD</text>
<text x="51.6" y="68.2">LCM_SPI_MISO</text>
<text x="52.6" y="71.9">LCM_SPI_CLK</text>
<text x="53.3" y="66.4">LCM_SPI_RS</text>
<text x="71.2" y="71">R77</text>
<text x="71.2" y="67.3">R80</text>
<text x="251.3" y="71.9" transform="rotate(-90 251.3 71.9)">R4</text>
<text x="253.1" y="71.9" transform="rotate(-90 253.1 71.9)">R7</text>
<text x="255" y="71.9" transform="rotate(-90 255 71.9)">R8</text>
<text x="23.4" y="75.6" transform="rotate(-90 23.4 75.6)">R186</text>
<text x="28.9" y="75.6" transform="rotate(-90 28.9 75.6)">R147</text>
<text x="53.9" y="75.6">LCM_RSTN</text>
<text x="71.2" y="74.7">R76</text>
<text x="208.1" y="76.5">SD_3V1</text>
<text x="52.9" y="79.2">LCM_FMARK</text>
<text x="71.2" y="78.4">R199</text>
<text x="29.7" y="87" transform="rotate(-90 29.7 87)">C145</text>
<text x="57.4" y="88.4">LED-</text>
<text x="188.4" y="86.2">+3.3V</text>
<text x="198.9" y="84.8">R9</text>
<text x="208.8" y="89.6" transform="rotate(-90 208.8 89.6)">C2</text>
<text x="212.5" y="89.6" transform="rotate(-90 212.5 89.6)">C3</text>
<text x="218.9" y="84.8">SD_3V3</text>
<text x="55.5" y="94.5">LED+</text>
<text x="73.5" y="99.1">+3.3V</text>
<text x="86.8" y="97.7">R84</text>
<text x="106.3" y="99.5">LCM_3V3</text>
<text x="105.9" y="103.5">LCM_3V3</text>
<text x="133.4" y="102.4">J5</text>
<text x="101.5" y="162">LEDA</text>
<text x="102.2" y="159.2">LED+</text>
<text x="126.1" y="158.8">D7</text>
<text x="129.2" y="158.8">2</text>
<text x="133.9" y="158.8">1</text>
<text x="135.4" y="158.7">1N5819</text>
<text x="145" y="162">U10</text>
<text x="146.7" y="158.8">L23</text>
<text x="180.3" y="159.8">+3.3V</text>
<text x="101.5" y="167.5">LEDK</text>
<text x="169.7" y="162.7">C173</text>
<text x="102.6" y="170.2">LED-</text>
<text x="178.1" y="173.9">LEDPWM</text>
<text x="178.7" y="171">BACK_LED</text>
<text x="118.8" y="175.6" transform="rotate(-90 118.8 175.6)">C78</text>
<text x="123.4" y="175.6" transform="rotate(-90 123.4 175.6)">C79</text>
<text x="127" y="180.7" transform="rotate(-90 127 180.7)">C111</text>
</g>
<g font-size="1.3" fill="#f00">
<text x="259" y="195.4">Title:</text>
<text x="258.8" y="199.2">Drawing No:</text>
<text x="258.8" y="202.7">Drawn By:</text>
<text x="279.9" y="199.1">Version:</text>
<text x="280" y="202.9">Date:</text>
<text x="260.1" y="206.4">Size</text>
<text x="280.3" y="206.4">Sheet:</text>
</g>
<g font-size="1.1">
<text x="224.7" y="46.4" transform="rotate(-90 224.7 46.4)">4.7K</text>
<text x="226.5" y="46.4" transform="rotate(-90 226.5 46.4)">4.7K</text>
<text x="130.7" y="53.5">24</text>
<text x="130.7" y="51.7">25</text>
<text x="131.7" y="49.9">27</text>
<text x="76.6" y="56.8">22R</text>
<text x="76.8" y="60">22R</text>
<text x="130.7" y="59">21</text>
<text x="130.7" y="57.2">22</text>
<text x="130.7" y="55.4">23</text>
<text x="222.6" y="58.5">22R</text>
<text x="76.8" y="65.5">22R</text>
<text x="130.7" y="64.5">18</text>
<text x="130.7" y="62.7">19</text>
<text x="130.7" y="60.9">20</text>
<text x="252.2" y="64.8" transform="rotate(-90 252.2 64.8)">4.7K</text>
<text x="254.1" y="64.8" transform="rotate(-90 254.1 64.8)">4.7K</text>
<text x="255.9" y="64.8" transform="rotate(-90 255.9 64.8)">4.7K</text>
<text x="23.4" y="70.7" transform="rotate(-90 23.4 70.7)">220R</text>
<text x="29.8" y="70.5" transform="rotate(-90 29.8 70.5)">10K±1%</text>
<text x="77" y="67.8">22R</text>
<text x="77.4" y="71.3">22R</text>
<text x="130.7" y="71.9">14</text>
<text x="130.7" y="70">15</text>
<text x="130.7" y="68.2">16</text>
<text x="130.7" y="66.4">17</text>
<text x="77.2" y="75">22R</text>
<text x="130.7" y="77.4">11</text>
<text x="130.7" y="75.6">12</text>
<text x="130.7" y="73.7">13</text>
<text x="29.7" y="81.6" transform="rotate(-90 29.7 81.6)">0.1uF</text>
<text x="77.2" y="78.7">22R</text>
<text x="130.7" y="79.2">10</text>
<text x="131.3" y="82.9">8</text>
<text x="131.3" y="81.1">9</text>
<text x="131.3" y="88.4">5</text>
<text x="131.3" y="86.6">6</text>
<text x="131.3" y="84.7">7</text>
<text x="206.9" y="84.7">0R</text>
<text x="131.3" y="95.8">1</text>
<text x="131.3" y="94">2</text>
<text x="131.3" y="92.1">3</text>
<text x="131.3" y="90.3">4</text>
<text x="208.8" y="95.7" transform="rotate(-90 208.8 95.7)">47uF</text>
<text x="94.8" y="97.7">0R</text>
<text x="129.7" y="100.4">FPC_SMD_25X0.5(UP)</text>
<text x="131.7" y="97.7">26</text>
<text x="212.5" y="96" transform="rotate(-90 212.5 96)">0.1uF</text>
<text x="154.6" y="158.8">4.7uH/1A</text>
<text x="142.3" y="166.5">1</text>
<text x="144.2" y="163.3">LP3320B6F</text>
<text x="157.6" y="166.5">6</text>
<text x="163.6" y="162.7">10uF</text>
<text x="142.3" y="168.4">2</text>
<text x="142.3" y="170.2">3</text>
<text x="157.6" y="170.2">4</text>
<text x="157.6" y="168.4">5</text>
<text x="127.1" y="174.3" transform="rotate(-90 127.1 174.3)">0.1uF</text>
<text x="118" y="183.1" transform="rotate(-90 118 183.1)">10uF/50V</text>
<text x="122.6" y="184" transform="rotate(-90 122.6 184)">10uF/50V</text>
</g>
<g font-size=".9">
<text x="144.7" y="166.8">LX</text>
<text x="154.4" y="166.8">VIN</text>
<text x="144.7" y="168.7">GND</text>
<text x="144.7" y="170.5">FB</text>
<text x="154.6" y="168.7">NC</text>
<text x="154.7" y="170.5">EN</text>
</g>
</svg>
